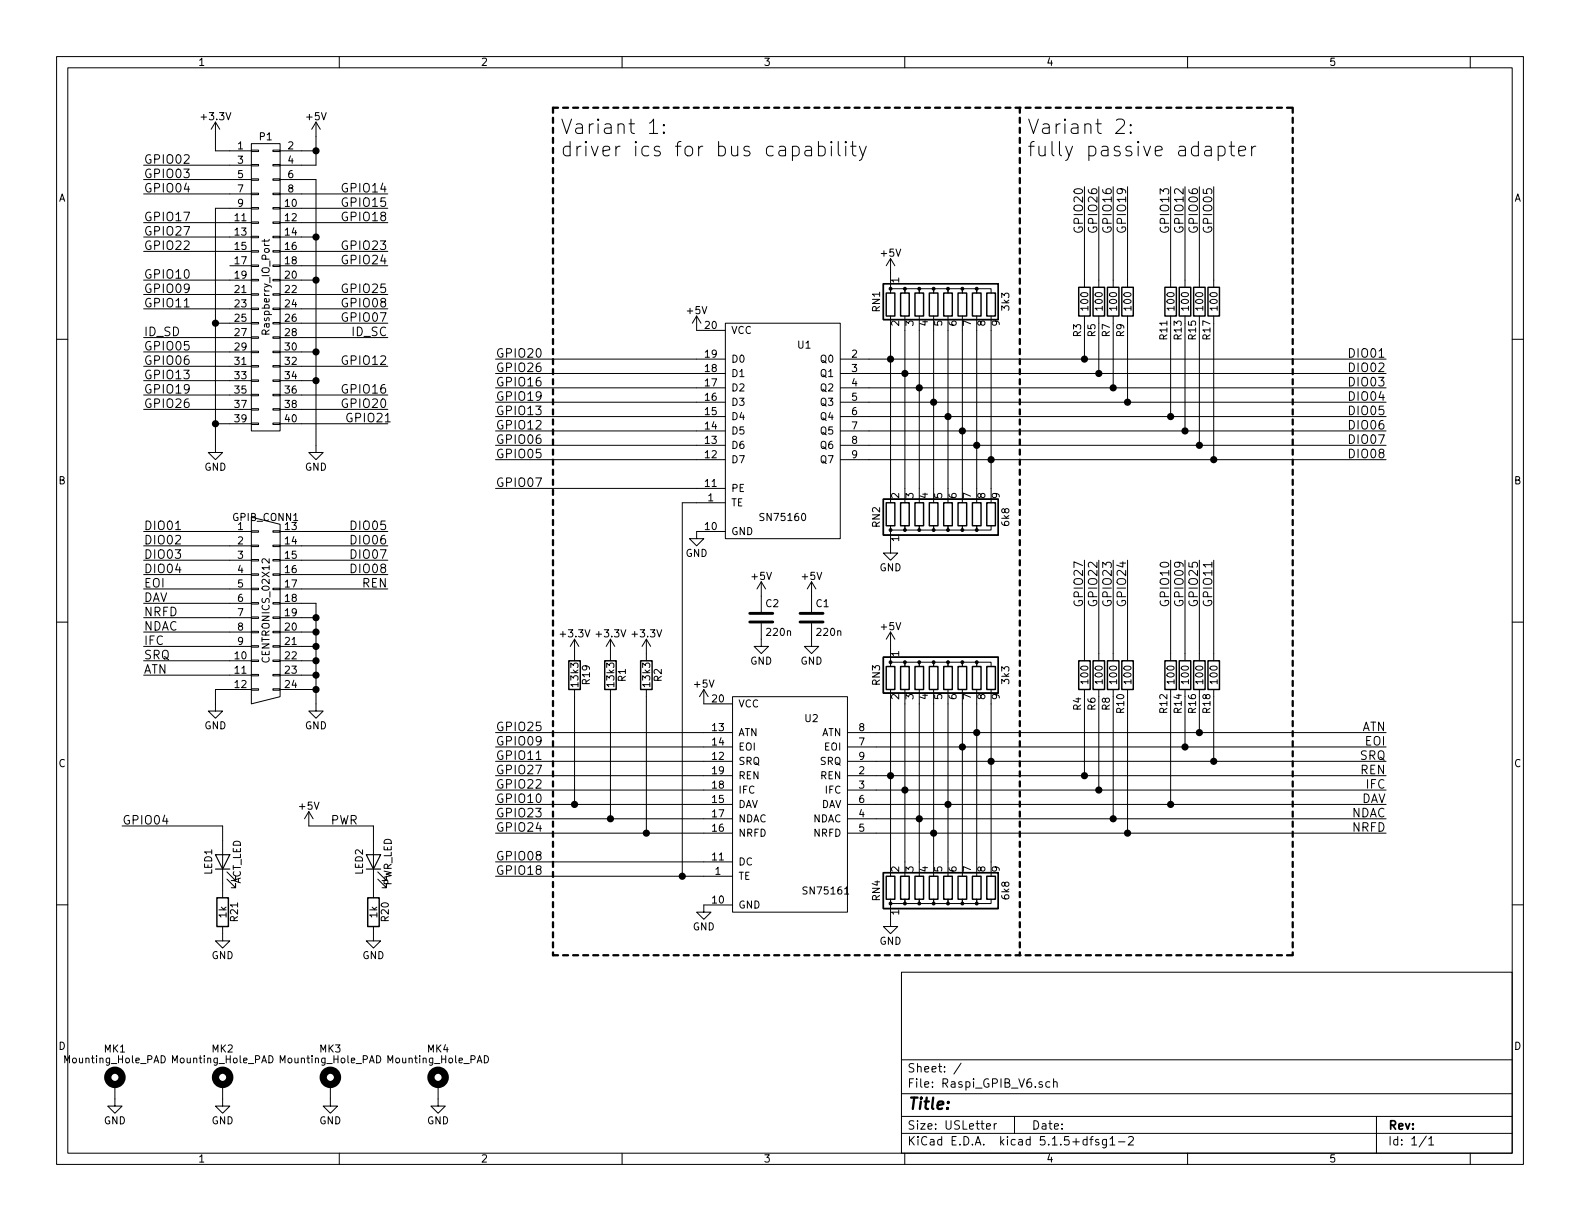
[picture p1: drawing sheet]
<svg xmlns="http://www.w3.org/2000/svg" width="279mm" height="216mm" viewBox="0 0 279 216" stroke-linecap="round" stroke-linejoin="round" font-family="sans-serif">
<g fill="none" stroke="#000" stroke-width=".18">
<path d="M10 10h259.4v195.9h-259.4zM12 12h255.4v191.9h-255.4zM60 10v2M110 10v2M160 10v2M210 10v2M260 10v2M25.4 29.2h19M25.4 31.8h19M25.4 34.3h19M25.4 39.4h19M38.1 21.6v5.1h6.3"/>
<path d="M38.1 21.6l-.8 1.3M38.1 21.6l.8 1.3M44.4 39.2h1.3v.3h-1.3zM44.4 36.7h1.3v.3h-1.3zM44.4 34.2h1.3v.2h-1.3zM44.4 31.6h1.3v.3h-1.3zM44.4 29.1h1.3v.2h-1.3zM44.4 26.5h1.3v.3h-1.3zM44.4 25.4h5.1v50.8h-5.1zM44.4 36.8h-6.3v43.2h1.3l-1.3 1.3-1.3-1.3h1.3M48.3 39.2h1.2v.3h-1.2zM48.3 36.7h1.2v.3h-1.2z"/>
<path d="M48.3 34.2h1.2v.2h-1.2zM48.3 31.6h1.2v.3h-1.2zM48.3 29.1h1.2v.2h-1.2zM48.3 26.5h1.2v.3h-1.2zM49.5 31.8h6.4v48.2h1.2l-1.2 1.3-1.3-1.3h1.3M49.5 26.7h6.4M49.5 34.3h19.1M49.5 36.8h19.1M49.5 39.4h19.1M55.9 21.6v7.6h-6.4M55.9 21.6l-.8 1.3M55.9 21.6l.7 1.3"/>
<path d="M114.9 21.8l.2-.1 .5-.6v2.5M114.9 23.6h1.4M117.4 23.3l.1 .2-.1 .1-.1-.1 .1-.2v.3M117.4 22l.1 .1-.1 .2-.1-.2 .1-.1v.3M142.4 26l.3-.1 .7 .1 .1 .2v1.4M143.5 26.5l-.2 .1h-.6a.5 .5 0 0 0-.4 .5 .5 .5 0 0 0 .4 .5h.6l.2-.2M144.7 26l.7-.1 .3 .1 .2 .3v.8l-.2 .3-.3 .2-.7-.2M144.7 25v2.6M147 25l-.1 .1 .1 .1 .1-.1-.1-.1v.2M147 25.9v1.7M148.2 25v2.2l.4 .4M149.6 25l-.2 .1 .2 .1 .1-.1-.1-.1v.2"/>
<path d="M149.6 25.9v1.7M150.4 25.9h1M150.8 25v2.2l.1 .2 .5 .2M152 25.9l.6 1.7M153.2 25.9l-.9 2.3-.3 .2M191.8 33v17.8M194.3 33v17.8M196.8 33v17.8M197.4 21.3l.4-.2h.6a.64 .64 0 0 1 .5 .7l-.2 .3-1.4 1.5h1.6M199.4 33v17.8M199.9 23.3l.2 .2-.2 .1-.1-.1 .1-.2v.3M199.9 22l.2 .1-.2 .2-.1-.2 .1-.1v.3"/>
<path d="M207 33v17.8M209.5 33v17.8M212.1 33v17.8M214.6 33v17.8M215.4 26l.8-.1 .4 .4v.8l-.2 .3-.2 .2-.8-.2M215.4 25.9v2.5M217.3 25.9h1M217.7 25v2.2l.1 .2 .5 .2M219 26.7l1.3-.2-.2-.5-.7-.1-.4 .3v1l.2 .2 .2 .2 .7-.2M221.3 25.9v1.7M222.1 25.9a.69 .69 0 0 0-.8 .4M10 60h2"/>
<path d="M25.4 49.5h19M25.4 52.1h19M25.4 41.9h19M25.4 54.6h19M25.4 44.5h19M25.4 59.7h19M32.6 54.3h.9M38.1 57.2h6.3M40.6 47h3.8M44.4 59.6h1.3v.2h-1.3zM44.4 57h1.3v.3h-1.3zM44.4 54.5h1.3v.2h-1.3z"/>
<path d="M44.4 51.9h1.3v.3h-1.3zM44.4 49.4h1.3v.3h-1.3zM44.4 46.9h1.3v.2h-1.3zM44.4 44.3h1.3v.3h-1.3zM44.4 41.8h1.3v.2h-1.3zM46.8 42.3v.5M47.6 42.3l-.2 .3h-1.1M48.3 59.6h1.2v.2h-1.2zM48.3 57h1.2v.3h-1.2zM48.3 54.5h1.2v.2h-1.2zM48.3 51.9h1.2v.3h-1.2zM48.3 49.4h1.2v.3h-1.2z"/>
<path d="M48.3 46.9h1.2v.2h-1.2zM48.3 44.3h1.2v.3h-1.2zM48.3 41.8h1.2v.2h-1.2zM49.5 49.5h6.4M49.5 52.1h19.1M49.5 41.9h6.4M49.5 54.6h19.1M49.5 44.5h19.1M49.5 57.2h19.1M49.5 47h19.1M49.5 59.7h19.1M123.2 55.9l-.8 1.3"/>
<path d="M123.2 55.9v2.5h5M123.2 55.9l.8 1.3M128.3 57.2h20.3v38.1h-20.3zM157.5 45.7v6.1v-.7h2.5v.7v-.7h2.6v.7v-.7h2.5v.7v-.7h2.5v.7v-.7h2.6v.7v-.7h2.5v.7v-.7h2.6v.7M157.5 55.9v33M157.5 45.7l-.8 1.3M157.5 45.7l.7 1.3M160 55.9v33M162.6 55.9v33M165.1 55.9v33M167.6 55.9v33M170.2 55.9v33"/>
<path d="M172.7 55.9v33M175.3 55.9v33M191.8 55.9v7.6M194.3 55.9v10.1M196.8 55.9v12.7M199.4 55.9v15.2M207 55.9v17.8M209.5 55.9v20.3M212.1 55.9v22.8M214.6 55.9v25.4M267.4 60h2M25.4 62.2h19"/>
<path d="M25.4 64.8h19M25.4 67.3h19M25.4 69.9h19M25.4 72.4h19M38.1 74.9h6.3M44.4 74.8h1.3v.3h-1.3zM44.4 72.3h1.3v.2h-1.3zM44.4 69.7h1.3v.3h-1.3zM44.4 67.2h1.3v.2h-1.3zM44.4 64.6h1.3v.3h-1.3zM44.4 62.1h1.3v.3h-1.3zM48.3 74.8h1.2v.3h-1.2z"/>
<path d="M48.3 72.3h1.2v.2h-1.2zM48.3 69.7h1.2v.3h-1.2zM48.3 67.2h1.2v.2h-1.2zM48.3 64.6h1.2v.3h-1.2zM48.3 62.1h1.2v.3h-1.2zM49.5 62.2h6.4M49.5 74.9h19.1M49.5 64.8h19.1M49.5 67.3h6.4M49.5 69.9h19.1M49.5 72.4h19.1M68.1 74.6h.9"/>
<path d="M87.6 63.5h40.6M87.6 66h40.6M87.6 68.6h40.6M87.6 71.1h40.6M87.6 73.7h40.6M87.6 76.2h40.6M87.6 78.7h40.6M148.6 63.5h96.5M148.6 66h96.5M148.6 68.6h96.5M148.6 71.1h96.5M148.6 73.7h96.5"/>
<path d="M148.6 76.2h96.5M148.6 78.7h96.5M25.4 94h19M25.4 96.5h19M25.4 99.1h19M31.1 93.6h.8M44.4 98.9h1.3v.3h-1.3zM44.4 96.4h1.3v.2h-1.3zM44.4 93.9h1.3v.2h-1.3zM44.4 91.4l5.1 1.3v30.5l-5.1 1.3zM48.3 98.9h1.2v.3h-1.2zM48.3 96.4h1.2v.2h-1.2z"/>
<path d="M48.3 93.9h1.2v.2h-1.2zM49.5 94h19.1M49.5 96.5h19.1M49.5 99.1h19.1M87.6 81.3h40.6M87.6 86.4h40.6M128.2 94h-5v1.3h1.3l-1.3 1.2-1.3-1.2h1.3M128.2 88.9h-7.6v66M148.6 81.3h96.5M175.3 93v.7h-2.6v-.7v.7h-2.5v-.7v.7h-2.6v-.7v.7h-2.5v-.7v.7h-2.5v-.7v.7h-2.6v-.7v.7h-2.5v-.7v4.8h1.2l-1.2 1.3-1.3-1.3h1.3M191.8 99.1v17.7M194.3 99.1v17.7"/>
<path d="M196.8 99.1v17.7M199.4 99.1v17.7M207 99.1v17.7M209.5 99.1v17.7M212.1 99.1v17.7M214.6 99.1v17.7M10 110h2M25.4 101.6h19M25.4 104.1h19M25.4 106.7h19M25.4 109.2h19M25.4 111.8h19"/>
<path d="M25.4 114.3h19M25.4 116.8h19M25.4 119.4h19M44.4 119.3h1.3v.2h-1.3zM44.4 116.7h1.3v.3h-1.3zM44.4 114.2h1.3v.2h-1.3zM44.4 111.6h1.3v.3h-1.3zM44.4 109.1h1.3v.2h-1.3zM44.4 106.6h1.3v.2h-1.3zM44.4 104h1.3v.3h-1.3zM44.4 101.5h1.3v.2h-1.3zM48.3 119.3h1.2v.2h-1.2z"/>
<path d="M48.3 116.7h1.2v.3h-1.2zM48.3 114.2h1.2v.2h-1.2zM48.3 111.6h1.2v.3h-1.2zM48.3 109.1h1.2v.2h-1.2zM48.3 106.6h1.2v.2h-1.2zM48.3 104h1.2v.3h-1.2zM48.3 101.5h1.2v.2h-1.2zM49.5 106.7h6.4v19h1.2l-1.2 1.3-1.3-1.3h1.3M49.5 101.6h19.1M49.5 104.1h19.1M49.5 109.2h6.4M49.5 111.8h6.4"/>
<path d="M49.5 114.3h6.4M49.5 116.8h6.4M49.5 119.4h6.4M101.6 113v3.8M101.6 113l-.8 1.3M101.6 113l.8 1.3M107.9 113l-.7 1.3M107.9 113v3.8M107.9 113l.8 1.3M114.3 113l-.8 1.3M114.3 113v3.8M114.3 113l.8 1.3"/>
<path d="M134.6 110.2v4.1h1.3l-1.3 1.3-1.3-1.3h1.3M134.6 102.9v5.3M134.6 102.9l-.7 1.2M134.6 102.9l.8 1.2M143.5 110.2v4.1h1.3l-1.3 1.3-1.3-1.3h1.3M143.5 102.9v5.3M143.5 102.9l-.8 1.2M143.5 102.9l.8 1.2M157.5 111.8v6.1v-.8h2.5v.8v-.8h2.6v.8v-.8h2.5v.8v-.8h2.5v.8v-.8h2.6v.8v-.8h2.5v.8v-.8h2.6v.8M157.5 111.8l-.8 1.2M157.5 111.8l.7 1.2M267.4 110h2"/>
<path d="M44.4 121.8h1.3v.2h-1.3zM44.4 121.9h-6.3v3.8h1.3l-1.3 1.3-1.3-1.3h1.3M48.3 121.8h1.2v.2h-1.2zM49.5 121.9h6.4M87.6 137.2h41.9M87.6 139.7h41.9M87.6 132.1h41.9M87.6 129.5h41.9M87.6 134.6h41.9M94.8 134.3h.9M101.6 121.9v20.3M107.9 121.9v22.9"/>
<path d="M114.3 121.9v25.4M124.5 121.9v2.6h5M124.5 121.9l-.8 1.3M124.5 121.9l.7 1.3M129.5 123.2h20.4v38.1h-20.4zM149.9 137.2h95.2M149.9 139.7h95.2M149.9 132.1h95.2M149.9 129.5h95.2M149.9 134.6h95.2M157.5 121.9v33M160 121.9v33"/>
<path d="M162.6 121.9v33M165.1 121.9v33M167.6 121.9v33M170.2 121.9v33M172.7 121.9v33M175.3 121.9v33M191.8 121.9v15.3M194.3 121.9v17.8M196.8 121.9v22.9M199.4 121.9v25.4M207 121.9v20.3M209.5 121.9v10.2"/>
<path d="M212.1 121.9v7.6M214.6 121.9v12.7M10 160h2M21.6 146.1h17.8v12.7M40.1 155.4l1.6 1.6v-.8v.8h-.8M40.1 154.2l1.6 1.5v-.8v.8h-.8M54.6 143.5l-.8 1.3M54.6 143.5v2.6h11.4v12.7M54.6 143.5l.8 1.3M66.8 155.4l1.5 1.6v-.8v.8h-.7M66.8 154.2l1.5 1.5v-.8v.8h-.7M87.6 154.9h41.9"/>
<path d="M87.6 144.8h41.9M87.6 147.3h41.9M87.6 142.2h41.9M87.6 152.4h41.9M149.4 158.1h.7M149.9 144.8h95.2M149.9 147.3h95.2M149.9 142.2h95.2M175.3 159v.8h-2.6v-.8v.8h-2.5v-.8v.8h-2.6v-.8v.8h-2.5v-.8v.8h-2.5v-.8v.8h-2.6v-.8v.8h-2.5v-.8v4.8h1.2l-1.2 1.3-1.3-1.3h1.3M267.4 160h2M39.4 163.8v2.6h1.2l-1.2 1.2-1.3-1.2h1.3M66 163.8v2.6h1.3l-1.3 1.2-1.2-1.2h1.2"/>
<path d="M129.5 160h-5v1.3h1.2l-1.2 1.3-1.3-1.3h1.3M159.4 171.9h108v32h-108zM20.3 191.8v3.8h1.3l-1.3 1.3-1.3-1.3h1.3M28.5 186.7a.64 .64 0 0 1 .7 .6 .64 .64 0 0 1-.7 .6zM39.4 191.8v3.8h1.2l-1.2 1.3-1.3-1.3h1.3M47.5 186.7a.64 .64 0 0 1 .8 .6 .64 .64 0 0 1-.8 .6zM58.4 191.8v3.8h1.3l-1.3 1.3-1.3-1.3h1.3M66.6 186.7a.64 .64 0 0 1 .7 .6 .64 .64 0 0 1-.7 .6zM77.5 191.8v3.8h1.2l-1.2 1.3-1.3-1.3h1.3M85.6 186.7a.64 .64 0 0 1 .8 .6 .64 .64 0 0 1-.8 .6zM159.4 197.4h108M159.4 193.4h108"/>
<path d="M159.4 187.4h108M170 188l-1.3 1.9M174.4 199.2l.8-.2-.1-.2-.4-.1-.3 .2 .1 .7h.6M175.8 198.7v1M176.2 198.7l-.3 .1-.1 .2M179.4 197.4v3M185.6 191.3h-.4l-.3 .2 .1 .6 .2 .2 .4-.1M186.3 191.4l.1-.1a.37 .37 0 0 1 .5 .2v.8M186.3 190.8v1.5M243.4 197.4v6.5M60 203.9v2M110 203.9v2"/>
<path d="M159.4 200.4h108M160 203.9v2M192.7 201.5h.6M193.3 201l-.4 .2v1.3M194.3 201.5h-.4l-.2 .2 .1 .2 .5 .1v.4h-.6M195.7 201.5v1.2l-.3 .3-.4-.1M195.7 201.5h-.5l-.3 .3 .1 .5 .2 .2 .5-.1M196.3 201.4l.4-.4v1.5M196.3 202.5h.9M197.8 201.9h1.1M199.6 201.1l.2-.1h.4l.2 .4-.9 1.1h.9M210 203.9v2"/>
<path d="M252.2 200.9l-1.2 1.9M252.7 201.4l.4-.4v1.5M252.7 202.5h.8M260 203.9v2"/>
</g>
<g fill="none" stroke="#000" stroke-width=".25">
<path d="M156.2 50.2h20.3v6.3h-20.3zM156.7 51.8h1.5v4.1h-1.5zM159.3 51.8h1.5v4.1h-1.5zM161.8 51.8h1.5v4.1h-1.5zM164.3 51.8h1.6v4.1h-1.6zM166.9 51.8h1.5v4.1h-1.5zM169.4 51.8h1.5v4.1h-1.5zM172 51.8h1.5v4.1h-1.5zM174.5 51.8h1.5v4.1h-1.5zM190.8 50.8h2v5.1h-2zM193.3 50.8h2v5.1h-2zM195.8 50.8h2.1v5.1h-2.1z"/>
<path d="M198.4 50.8h2v5.1h-2zM206 50.8h2v5.1h-2zM208.5 50.8h2.1v5.1h-2.1zM211.1 50.8h2v5.1h-2zM213.6 50.8h2v5.1h-2zM156.2 88.3h20.3v6.3h-20.3zM156.7 88.9h1.5v4.1h-1.5zM159.3 88.9h1.5v4.1h-1.5zM161.8 88.9h1.5v4.1h-1.5zM164.3 88.9h1.6v4.1h-1.6zM166.9 88.9h1.5v4.1h-1.5zM169.4 88.9h1.5v4.1h-1.5z"/>
<path d="M172 88.9h1.5v4.1h-1.5zM174.5 88.9h1.5v4.1h-1.5zM100.6 116.8h2v5.1h-2zM106.9 116.8h2.1v5.1h-2.1zM113.3 116.8h2v5.1h-2zM156.2 116.2h20.3v6.4h-20.3zM156.7 117.9h1.5v4h-1.5zM159.3 117.9h1.5v4h-1.5zM161.8 117.9h1.5v4h-1.5zM164.3 117.9h1.6v4h-1.6zM166.9 117.9h1.5v4h-1.5zM169.4 117.9h1.5v4h-1.5z"/>
<path d="M172 117.9h1.5v4h-1.5zM174.5 117.9h1.5v4h-1.5zM190.8 116.8h2v5.1h-2zM193.3 116.8h2v5.1h-2zM195.8 116.8h2.1v5.1h-2.1zM198.4 116.8h2v5.1h-2zM206 116.8h2v5.1h-2zM208.5 116.8h2.1v5.1h-2.1zM211.1 116.8h2v5.1h-2zM213.6 116.8h2v5.1h-2zM38.4 158.8h2v5h-2zM65 158.8h2.1v5h-2.1z"/>
<path d="M156.2 154.3h20.3v6.4h-20.3zM156.7 154.9h1.5v4.1h-1.5zM159.3 154.9h1.5v4.1h-1.5zM161.8 154.9h1.5v4.1h-1.5zM164.3 154.9h1.6v4.1h-1.6zM166.9 154.9h1.5v4.1h-1.5zM169.4 154.9h1.5v4.1h-1.5zM172 154.9h1.5v4.1h-1.5zM174.5 154.9h1.5v4.1h-1.5z"/>
</g>
<g fill="#000" stroke="#000" stroke-width=".18">
<circle cx="157.5" cy="51.1" r=".25"/>
<circle cx="160" cy="51.1" r=".25"/>
<circle cx="162.6" cy="51.1" r=".25"/>
<circle cx="165.1" cy="51.1" r=".25"/>
<circle cx="167.6" cy="51.1" r=".25"/>
<circle cx="170.2" cy="51.1" r=".25"/>
<circle cx="172.7" cy="51.1" r=".25"/>
<circle cx="157.5" cy="93.7" r=".25"/>
<circle cx="160" cy="93.7" r=".25"/>
<circle cx="162.6" cy="93.7" r=".25"/>
<circle cx="165.1" cy="93.7" r=".25"/>
<circle cx="167.6" cy="93.7" r=".25"/>
<circle cx="170.2" cy="93.7" r=".25"/>
<circle cx="172.7" cy="93.7" r=".25"/>
<circle cx="157.5" cy="117.1" r=".25"/>
<circle cx="160" cy="117.1" r=".25"/>
<circle cx="162.6" cy="117.1" r=".25"/>
<circle cx="165.1" cy="117.1" r=".25"/>
<circle cx="167.6" cy="117.1" r=".25"/>
<circle cx="170.2" cy="117.1" r=".25"/>
<circle cx="172.7" cy="117.1" r=".25"/>
<circle cx="157.5" cy="159.8" r=".25"/>
<circle cx="160" cy="159.8" r=".25"/>
<circle cx="162.6" cy="159.8" r=".25"/>
<circle cx="165.1" cy="159.8" r=".25"/>
<circle cx="167.6" cy="159.8" r=".25"/>
<circle cx="170.2" cy="159.8" r=".25"/>
<circle cx="172.7" cy="159.8" r=".25"/>
</g>
<path d="M132.6 110h4.1M132.6 108.5h4.1M141.5 110h4M141.5 108.5h4" fill="none" stroke="#000" stroke-width=".51"/>
<g fill="none" stroke="#000" stroke-width="1.3">
<circle cx="20.3" cy="190.5" r="1.27"/>
<circle cx="39.4" cy="190.5" r="1.27"/>
<circle cx="58.4" cy="190.5" r="1.27"/>
<circle cx="77.5" cy="190.5" r="1.27"/>
</g>
<path d="M38.1 151.1h2.5l-1.2 2.6zM38.1 153.7h2.5M64.8 151.1h2.5l-1.3 2.6zM64.8 153.7h2.5" fill="none" stroke="#000" stroke-width=".2"/>
<path d="M97.8 19.1v149.8M97.8 19.1h130.8M180.3 19.1v149.8M228.6 19.1v149.8M97.8 168.9h130.8" fill="none" stroke="#000" stroke-width=".41" stroke-dasharray=".9 .9"/>
<g fill="#000" stroke="#000" stroke-width=".25">
<circle cx="55.9" cy="26.7" r=".51"/>
<circle cx="38.1" cy="57.2" r=".51"/>
<circle cx="55.9" cy="49.5" r=".51"/>
<circle cx="55.9" cy="41.9" r=".51"/>
<circle cx="38.1" cy="74.9" r=".51"/>
<circle cx="55.9" cy="62.2" r=".51"/>
<circle cx="55.9" cy="67.3" r=".51"/>
<circle cx="157.5" cy="63.5" r=".51"/>
<circle cx="160" cy="66" r=".51"/>
<circle cx="162.6" cy="68.6" r=".51"/>
<circle cx="165.1" cy="71.1" r=".51"/>
<circle cx="167.6" cy="73.7" r=".51"/>
<circle cx="170.2" cy="76.2" r=".51"/>
<circle cx="172.7" cy="78.7" r=".51"/>
<circle cx="191.8" cy="63.5" r=".51"/>
<circle cx="194.3" cy="66" r=".51"/>
<circle cx="196.9" cy="68.6" r=".51"/>
<circle cx="199.4" cy="71.1" r=".51"/>
<circle cx="207" cy="73.7" r=".51"/>
<circle cx="209.6" cy="76.2" r=".51"/>
<circle cx="212.1" cy="78.7" r=".51"/>
<circle cx="175.3" cy="81.3" r=".51"/>
<circle cx="214.6" cy="81.3" r=".51"/>
<circle cx="55.9" cy="111.8" r=".51"/>
<circle cx="55.9" cy="119.4" r=".51"/>
<circle cx="55.9" cy="109.2" r=".51"/>
<circle cx="55.9" cy="114.3" r=".51"/>
<circle cx="55.9" cy="116.8" r=".51"/>
<circle cx="55.9" cy="121.9" r=".51"/>
<circle cx="157.5" cy="137.2" r=".51"/>
<circle cx="160" cy="139.7" r=".51"/>
<circle cx="170.2" cy="132.1" r=".51"/>
<circle cx="172.7" cy="129.5" r=".51"/>
<circle cx="175.3" cy="134.6" r=".51"/>
<circle cx="191.8" cy="137.2" r=".51"/>
<circle cx="194.3" cy="139.7" r=".51"/>
<circle cx="209.6" cy="132.1" r=".51"/>
<circle cx="212.1" cy="129.5" r=".51"/>
<circle cx="214.6" cy="134.6" r=".51"/>
<circle cx="101.6" cy="142.2" r=".51"/>
<circle cx="108" cy="144.8" r=".51"/>
<circle cx="114.3" cy="147.3" r=".51"/>
<circle cx="120.7" cy="154.9" r=".51"/>
<circle cx="162.6" cy="144.8" r=".51"/>
<circle cx="165.1" cy="147.3" r=".51"/>
<circle cx="167.6" cy="142.2" r=".51"/>
<circle cx="196.9" cy="144.8" r=".51"/>
<circle cx="199.4" cy="147.3" r=".51"/>
<circle cx="207" cy="142.2" r=".51"/>
</g>
<g font-size="3.5">
<text x="99.1" y="23.7">Variant 1:</text>
<text x="181.6" y="23.7">Variant 2:</text>
<text x="99.1" y="27.7">driver ics for bus capability</text>
<text x="181.6" y="27.7">fully passive adapter</text>
</g>
<text font-size="2.8" x="160.4" y="196.2">Title:</text>
<g font-size="2.1">
<text x="25.4" y="29">GPIO02</text>
<text x="25.4" y="31.5">GPIO03</text>
<text x="25.4" y="34">GPIO04</text>
<text x="60.9" y="34">GPIO14</text>
<text x="25.4" y="41.7">GPIO27</text>
<text x="25.4" y="39.1">GPIO17</text>
<text x="60.9" y="36.6">GPIO15</text>
<text x="60.9" y="39.1">GPIO18</text>
<text x="191.5" y="40.7" transform="rotate(-90 191.5 40.7)">GPIO20</text>
<text x="194.1" y="40.7" transform="rotate(-90 194.1 40.7)">GPIO26</text>
<text x="196.6" y="40.7" transform="rotate(-90 196.6 40.7)">GPIO16</text>
<text x="199.1" y="40.7" transform="rotate(-90 199.1 40.7)">GPIO19</text>
<text x="206.8" y="40.7" transform="rotate(-90 206.8 40.7)">GPIO13</text>
<text x="209.3" y="40.7" transform="rotate(-90 209.3 40.7)">GPIO12</text>
<text x="211.8" y="40.7" transform="rotate(-90 211.8 40.7)">GPIO06</text>
<text x="214.4" y="40.7" transform="rotate(-90 214.4 40.7)">GPIO05</text>
<text x="25.4" y="44.2">GPIO22</text>
<text x="60.9" y="46.7">GPIO24</text>
<text x="60.9" y="44.2">GPIO23</text>
<text x="25.4" y="49.3">GPIO10</text>
<text x="25.4" y="51.8">GPIO09</text>
<text x="60.9" y="51.8">GPIO25</text>
<text x="25.4" y="54.4">GPIO11</text>
<text x="25.4" y="59.4">ID_SD</text>
<text x="60.9" y="54.4">GPIO08</text>
<text x="60.9" y="56.9">GPIO07</text>
<text x="62.3" y="59.4">ID_SC</text>
<text x="25.4" y="62">GPIO05</text>
<text x="25.4" y="64.5">GPIO06</text>
<text x="60.9" y="64.5">GPIO12</text>
<text x="87.6" y="63.2">GPIO20</text>
<text x="87.6" y="65.8">GPIO26</text>
<text x="239" y="65.8">DIO02</text>
<text x="239" y="63.2">DIO01</text>
<text x="25.4" y="69.6">GPIO19</text>
<text x="25.4" y="67.1">GPIO13</text>
<text x="60.9" y="69.6">GPIO16</text>
<text x="87.6" y="68.3">GPIO16</text>
<text x="87.6" y="70.9">GPIO19</text>
<text x="239" y="70.9">DIO04</text>
<text x="239" y="68.3">DIO03</text>
<text x="25.4" y="72.1">GPIO26</text>
<text x="60.9" y="72.1">GPIO20</text>
<text x="61" y="74.7">GPIO21</text>
<text x="87.6" y="75.9">GPIO12</text>
<text x="87.6" y="73.4">GPIO13</text>
<text x="239" y="73.4">DIO05</text>
<text x="239" y="75.9">DIO06</text>
<text x="87.6" y="78.5">GPIO06</text>
<text x="87.6" y="81">GPIO05</text>
<text x="239" y="78.5">DIO07</text>
<text x="239" y="81">DIO08</text>
<text x="87.6" y="86.1">GPIO07</text>
<text x="25.4" y="93.7">DIO01</text>
<text x="62.4" y="93.7">DIO05</text>
<text x="25.4" y="96.3">DIO02</text>
<text x="25.4" y="98.8">DIO03</text>
<text x="25.4" y="101.3">DIO04</text>
<text x="62.4" y="98.8">DIO07</text>
<text x="62.4" y="96.3">DIO06</text>
<text x="62.4" y="101.3">DIO08</text>
<text x="25.4" y="103.9">EOI</text>
<text x="25.4" y="106.4">DAV</text>
<text x="64.1" y="103.9">REN</text>
<text x="191.5" y="106.7" transform="rotate(-90 191.5 106.7)">GPIO27</text>
<text x="194.1" y="106.7" transform="rotate(-90 194.1 106.7)">GPIO22</text>
<text x="196.6" y="106.7" transform="rotate(-90 196.6 106.7)">GPIO23</text>
<text x="199.1" y="106.7" transform="rotate(-90 199.1 106.7)">GPIO24</text>
<text x="206.8" y="106.7" transform="rotate(-90 206.8 106.7)">GPIO10</text>
<text x="209.3" y="106.7" transform="rotate(-90 209.3 106.7)">GPIO09</text>
<text x="211.8" y="106.7" transform="rotate(-90 211.8 106.7)">GPIO25</text>
<text x="214.4" y="106.7" transform="rotate(-90 214.4 106.7)">GPIO11</text>
<text x="25.4" y="109">NRFD</text>
<text x="25.4" y="111.5">NDAC</text>
<text x="25.4" y="119.1">ATN</text>
<text x="25.4" y="114">IFC</text>
<text x="25.4" y="116.6">SRQ</text>
<text x="87.6" y="129.3">GPIO25</text>
<text x="87.6" y="131.8">GPIO09</text>
<text x="240.7" y="129.3">ATN</text>
<text x="241.5" y="131.8">EOI</text>
<text x="87.6" y="136.9">GPIO27</text>
<text x="87.6" y="134.4">GPIO11</text>
<text x="240.5" y="134.4">SRQ</text>
<text x="240.6" y="136.9">REN</text>
<text x="87.6" y="139.4">GPIO22</text>
<text x="87.6" y="142">GPIO10</text>
<text x="240.6" y="142">DAV</text>
<text x="241.7" y="139.4">IFC</text>
<text x="21.6" y="145.8">GPIO04</text>
<text x="58.4" y="145.8">PWR</text>
<text x="87.6" y="144.5">GPIO23</text>
<text x="87.6" y="147.1">GPIO24</text>
<text x="239" y="144.5">NDAC</text>
<text x="239.2" y="147.1">NRFD</text>
<text x="87.6" y="154.7">GPIO18</text>
<text x="87.6" y="152.1">GPIO08</text>
<text x="160.4" y="189.6">Sheet: /</text>
<text x="160.4" y="192.3">File: Raspi_GPIB_V6.sch</text>
<text x="160.4" y="202.5">KiCad E.D.A. kicad 5.1.5+dfsg1-2</text>
<text x="160.4" y="199.7">Size: USLetter</text>
<text x="182.4" y="199.7">Date:</text>
<text x="245.4" y="199.7">Rev:</text>
<text x="245.4" y="202.5">Id: 1/1</text>
</g>
<g font-size="1.8">
<text x="35" y="11.6">1</text>
<text x="85" y="11.6">2</text>
<text x="135" y="11.6">3</text>
<text x="185" y="11.6">4</text>
<text x="235" y="11.6">5</text>
<text x="35.8" y="21.3">+3.3V</text>
<text x="54.3" y="21.3">+5V</text>
<text x="42.1" y="26.4">1</text>
<text x="42.1" y="29">3</text>
<text x="45.9" y="24.8">P1</text>
<text x="51" y="26.4">2</text>
<text x="51" y="29">4</text>
<text x="10.4" y="35.6">A</text>
<text x="42.1" y="31.5">5</text>
<text x="42.1" y="34">7</text>
<text x="51" y="31.5">6</text>
<text x="51" y="34">8</text>
<text x="267.8" y="35.6">A</text>
<text x="41.6" y="39.1">11</text>
<text x="41.6" y="41.7">13</text>
<text x="42.1" y="36.6">9</text>
<text x="50.5" y="36.6">10</text>
<text x="50.5" y="39.1">12</text>
<text x="50.5" y="41.7">14</text>
<text x="41.6" y="44.2">15</text>
<text x="41.6" y="46.7">17</text>
<text x="50.5" y="44.2">16</text>
<text x="50.5" y="46.7">18</text>
<text x="155.9" y="45.4">+5V</text>
<text x="41.6" y="51.8">21</text>
<text x="41.6" y="49.3">19</text>
<text x="50.5" y="49.3">20</text>
<text x="50.5" y="51.8">22</text>
<text x="159" y="50" transform="rotate(-90 159 50)">1</text>
<text x="41.6" y="54.4">23</text>
<text x="41.6" y="56.9">25</text>
<text x="41.6" y="59.4">27</text>
<text x="47.7" y="58.9" transform="rotate(-90 47.7 58.9)">Raspberry_IO_Port</text>
<text x="50.5" y="54.4">24</text>
<text x="50.5" y="56.9">26</text>
<text x="50.5" y="59.4">28</text>
<text x="121.6" y="55.5">+5V</text>
<text x="124.7" y="58.2">20</text>
<text x="129.3" y="59.1">VCC</text>
<text x="155.6" y="55.1" transform="rotate(-90 155.6 55.1)">RN1</text>
<text x="159" y="57.6" transform="rotate(-90 159 57.6)">2</text>
<text x="161.5" y="57.6" transform="rotate(-90 161.5 57.6)">3</text>
<text x="164.1" y="57.6" transform="rotate(-90 164.1 57.6)">4</text>
<text x="166.6" y="57.6" transform="rotate(-90 166.6 57.6)">5</text>
<text x="169.2" y="57.6" transform="rotate(-90 169.2 57.6)">6</text>
<text x="171.7" y="57.6" transform="rotate(-90 171.7 57.6)">7</text>
<text x="174.2" y="57.6" transform="rotate(-90 174.2 57.6)">8</text>
<text x="176.8" y="57.6" transform="rotate(-90 176.8 57.6)">9</text>
<text x="178.5" y="54.8" transform="rotate(-90 178.5 54.8)">3k3</text>
<text x="191.2" y="59.5" transform="rotate(-90 191.2 59.5)">R3</text>
<text x="192.5" y="54.8" transform="rotate(-90 192.5 54.8)">100</text>
<text x="193.7" y="59.5" transform="rotate(-90 193.7 59.5)">R5</text>
<text x="195" y="54.8" transform="rotate(-90 195 54.8)">100</text>
<text x="196.3" y="59.5" transform="rotate(-90 196.3 59.5)">R7</text>
<text x="197.5" y="54.8" transform="rotate(-90 197.5 54.8)">100</text>
<text x="198.8" y="59.5" transform="rotate(-90 198.8 59.5)">R9</text>
<text x="200.1" y="54.8" transform="rotate(-90 200.1 54.8)">100</text>
<text x="207.7" y="54.8" transform="rotate(-90 207.7 54.8)">100</text>
<text x="210.2" y="54.8" transform="rotate(-90 210.2 54.8)">100</text>
<text x="212.8" y="54.8" transform="rotate(-90 212.8 54.8)">100</text>
<text x="215.3" y="54.8" transform="rotate(-90 215.3 54.8)">100</text>
<text x="41.6" y="64.5">31</text>
<text x="41.6" y="62">29</text>
<text x="50.5" y="62">30</text>
<text x="50.5" y="64.5">32</text>
<text x="124.7" y="65.8">18</text>
<text x="124.7" y="63.2">19</text>
<text x="129.3" y="64.1">D0</text>
<text x="141.1" y="61.6">U1</text>
<text x="145.2" y="64.1">Q0</text>
<text x="150.6" y="63.2">2</text>
<text x="150.6" y="65.8">3</text>
<text x="206.4" y="60" transform="rotate(-90 206.4 60)">R11</text>
<text x="209" y="60" transform="rotate(-90 209 60)">R13</text>
<text x="211.5" y="60" transform="rotate(-90 211.5 60)">R15</text>
<text x="214" y="60" transform="rotate(-90 214 60)">R17</text>
<text x="41.6" y="67.1">33</text>
<text x="41.6" y="69.6">35</text>
<text x="50.5" y="67.1">34</text>
<text x="50.5" y="69.6">36</text>
<text x="124.7" y="70.9">16</text>
<text x="124.7" y="68.3">17</text>
<text x="129.3" y="71.8">D3</text>
<text x="129.3" y="69.2">D2</text>
<text x="129.3" y="66.7">D1</text>
<text x="145.2" y="66.7">Q1</text>
<text x="145.2" y="69.2">Q2</text>
<text x="145.2" y="71.8">Q3</text>
<text x="150.6" y="68.3">4</text>
<text x="150.6" y="70.9">5</text>
<text x="41.6" y="72.1">37</text>
<text x="41.6" y="74.7">39</text>
<text x="50.5" y="74.7">40</text>
<text x="50.5" y="72.1">38</text>
<text x="124.7" y="75.9">14</text>
<text x="124.7" y="73.4">15</text>
<text x="129.3" y="76.8">D5</text>
<text x="129.3" y="74.3">D4</text>
<text x="145.2" y="74.3">Q4</text>
<text x="145.2" y="76.8">Q5</text>
<text x="150.6" y="73.4">6</text>
<text x="150.6" y="75.9">7</text>
<text x="36.1" y="83.2">GND</text>
<text x="53.9" y="83.2">GND</text>
<text x="124.7" y="81">12</text>
<text x="124.7" y="78.5">13</text>
<text x="129.3" y="81.9">D7</text>
<text x="129.3" y="79.4">D6</text>
<text x="145.2" y="79.4">Q6</text>
<text x="145.2" y="81.9">Q7</text>
<text x="150.6" y="78.5">8</text>
<text x="150.6" y="81">9</text>
<text x="10.4" y="85.6">B</text>
<text x="124.7" y="86.1">11</text>
<text x="125.2" y="88.6">1</text>
<text x="129.3" y="89.5">TE</text>
<text x="129.3" y="87">PE</text>
<text x="159" y="88.1" transform="rotate(-90 159 88.1)">2</text>
<text x="161.5" y="88.1" transform="rotate(-90 161.5 88.1)">3</text>
<text x="164.1" y="88.1" transform="rotate(-90 164.1 88.1)">4</text>
<text x="166.6" y="88.1" transform="rotate(-90 166.6 88.1)">5</text>
<text x="169.2" y="88.1" transform="rotate(-90 169.2 88.1)">6</text>
<text x="171.7" y="88.1" transform="rotate(-90 171.7 88.1)">7</text>
<text x="174.2" y="88.1" transform="rotate(-90 174.2 88.1)">8</text>
<text x="176.8" y="88.1" transform="rotate(-90 176.8 88.1)">9</text>
<text x="267.8" y="85.6">B</text>
<text x="41.2" y="92.1">GPIB_CONN1</text>
<text x="42.1" y="93.7">1</text>
<text x="50.5" y="93.7">13</text>
<text x="124.7" y="93.7">10</text>
<text x="129.3" y="94.6">GND</text>
<text x="134.7" y="92.1">SN75160</text>
<text x="155.6" y="93.2" transform="rotate(-90 155.6 93.2)">RN2</text>
<text x="159" y="95.7" transform="rotate(-90 159 95.7)">1</text>
<text x="178.5" y="92.9" transform="rotate(-90 178.5 92.9)">6k8</text>
<text x="42.1" y="96.3">2</text>
<text x="42.1" y="98.8">3</text>
<text x="42.1" y="101.3">4</text>
<text x="50.5" y="96.3">14</text>
<text x="50.5" y="98.8">15</text>
<text x="50.5" y="101.3">16</text>
<text x="121.2" y="98.5">GND</text>
<text x="155.5" y="101">GND</text>
<text x="42.1" y="103.9">5</text>
<text x="42.1" y="106.4">6</text>
<text x="50.5" y="103.9">17</text>
<text x="50.5" y="106.4">18</text>
<text x="133" y="102.5">+5V</text>
<text x="135.5" y="107.4">C2</text>
<text x="141.9" y="102.5">+5V</text>
<text x="144.3" y="107.4">C1</text>
<text x="42.1" y="109">7</text>
<text x="42.1" y="111.5">8</text>
<text x="50.5" y="111.5">20</text>
<text x="50.5" y="109">19</text>
<text x="99.3" y="112.7">+3.3V</text>
<text x="105.6" y="112.7">+3.3V</text>
<text x="112" y="112.7">+3.3V</text>
<text x="135.7" y="112.4">220n</text>
<text x="144.6" y="112.4">220n</text>
<text x="155.9" y="111.4">+5V</text>
<text x="41.6" y="116.6">10</text>
<text x="41.6" y="119.1">11</text>
<text x="42.1" y="114">9</text>
<text x="47.7" y="116.8" transform="rotate(-90 47.7 116.8)">CENTRONICS_02X12</text>
<text x="50.5" y="114">21</text>
<text x="50.5" y="116.6">22</text>
<text x="50.5" y="119.1">23</text>
<text x="132.7" y="117.5">GND</text>
<text x="141.6" y="117.5">GND</text>
<text x="159" y="116.1" transform="rotate(-90 159 116.1)">1</text>
<text x="41.6" y="121.7">12</text>
<text x="50.5" y="121.7">24</text>
<text x="102.3" y="121.3" transform="rotate(-90 102.3 121.3)">13k3</text>
<text x="104.3" y="121" transform="rotate(-90 104.3 121)">R19</text>
<text x="108.6" y="121.3" transform="rotate(-90 108.6 121.3)">13k3</text>
<text x="110.7" y="120.5" transform="rotate(-90 110.7 120.5)">R1</text>
<text x="115" y="121.3" transform="rotate(-90 115 121.3)">13k3</text>
<text x="117" y="120.5" transform="rotate(-90 117 120.5)">R2</text>
<text x="122.9" y="121.6">+5V</text>
<text x="126" y="124.2">20</text>
<text x="130.5" y="125.1">VCC</text>
<text x="155.6" y="121.1" transform="rotate(-90 155.6 121.1)">RN3</text>
<text x="159" y="123.7" transform="rotate(-90 159 123.7)">2</text>
<text x="161.5" y="123.7" transform="rotate(-90 161.5 123.7)">3</text>
<text x="164.1" y="123.7" transform="rotate(-90 164.1 123.7)">4</text>
<text x="166.6" y="123.7" transform="rotate(-90 166.6 123.7)">5</text>
<text x="169.2" y="123.7" transform="rotate(-90 169.2 123.7)">6</text>
<text x="171.7" y="123.7" transform="rotate(-90 171.7 123.7)">7</text>
<text x="174.2" y="123.7" transform="rotate(-90 174.2 123.7)">8</text>
<text x="176.8" y="123.7" transform="rotate(-90 176.8 123.7)">9</text>
<text x="178.5" y="120.9" transform="rotate(-90 178.5 120.9)">3k3</text>
<text x="191.2" y="125.6" transform="rotate(-90 191.2 125.6)">R4</text>
<text x="192.5" y="120.8" transform="rotate(-90 192.5 120.8)">100</text>
<text x="193.7" y="125.6" transform="rotate(-90 193.7 125.6)">R6</text>
<text x="195" y="120.8" transform="rotate(-90 195 120.8)">100</text>
<text x="196.3" y="125.6" transform="rotate(-90 196.3 125.6)">R8</text>
<text x="197.5" y="120.8" transform="rotate(-90 197.5 120.8)">100</text>
<text x="200.1" y="120.8" transform="rotate(-90 200.1 120.8)">100</text>
<text x="207.7" y="120.8" transform="rotate(-90 207.7 120.8)">100</text>
<text x="210.2" y="120.8" transform="rotate(-90 210.2 120.8)">100</text>
<text x="212.8" y="120.8" transform="rotate(-90 212.8 120.8)">100</text>
<text x="215.3" y="120.8" transform="rotate(-90 215.3 120.8)">100</text>
<text x="36.1" y="129">GND</text>
<text x="53.9" y="129">GND</text>
<text x="126" y="129.3">13</text>
<text x="126" y="131.8">14</text>
<text x="130.5" y="130.2">ATN</text>
<text x="142.4" y="127.7">U2</text>
<text x="145.2" y="130.2">ATN</text>
<text x="151.9" y="131.8">7</text>
<text x="151.9" y="129.3">8</text>
<text x="198.8" y="126.1" transform="rotate(-90 198.8 126.1)">R10</text>
<text x="206.4" y="126.1" transform="rotate(-90 206.4 126.1)">R12</text>
<text x="209" y="126.1" transform="rotate(-90 209 126.1)">R14</text>
<text x="211.5" y="126.1" transform="rotate(-90 211.5 126.1)">R16</text>
<text x="214" y="126.1" transform="rotate(-90 214 126.1)">R18</text>
<text x="10.4" y="135.6">C</text>
<text x="126" y="134.4">12</text>
<text x="126" y="136.9">19</text>
<text x="130.5" y="135.3">SRQ</text>
<text x="130.5" y="132.7">EOI</text>
<text x="130.5" y="137.8">REN</text>
<text x="145" y="135.3">SRQ</text>
<text x="145.1" y="137.8">REN</text>
<text x="145.8" y="132.7">EOI</text>
<text x="151.9" y="136.9">2</text>
<text x="151.9" y="134.4">9</text>
<text x="267.8" y="135.6">C</text>
<text x="53" y="143.2">+5V</text>
<text x="126" y="142">15</text>
<text x="126" y="139.4">18</text>
<text x="130.5" y="142.9">DAV</text>
<text x="130.5" y="140.3">IFC</text>
<text x="145.1" y="142.9">DAV</text>
<text x="146" y="140.3">IFC</text>
<text x="151.9" y="139.4">3</text>
<text x="151.9" y="142">6</text>
<text x="126" y="147.1">16</text>
<text x="126" y="144.5">17</text>
<text x="130.5" y="148">NRFD</text>
<text x="130.5" y="145.4">NDAC</text>
<text x="143.8" y="145.4">NDAC</text>
<text x="144" y="148">NRFD</text>
<text x="151.9" y="144.5">4</text>
<text x="151.9" y="147.1">5</text>
<text x="37.5" y="154.6" transform="rotate(-90 37.5 154.6)">LED1</text>
<text x="64.2" y="154.6" transform="rotate(-90 64.2 154.6)">LED2</text>
<text x="126" y="152.1">11</text>
<text x="126.5" y="154.7">1</text>
<text x="130.5" y="155.6">TE</text>
<text x="130.5" y="153">DC</text>
<text x="159" y="154.2" transform="rotate(-90 159 154.2)">2</text>
<text x="161.5" y="154.2" transform="rotate(-90 161.5 154.2)">3</text>
<text x="164.1" y="154.2" transform="rotate(-90 164.1 154.2)">4</text>
<text x="166.6" y="154.2" transform="rotate(-90 166.6 154.2)">5</text>
<text x="169.2" y="154.2" transform="rotate(-90 169.2 154.2)">6</text>
<text x="171.7" y="154.2" transform="rotate(-90 171.7 154.2)">7</text>
<text x="174.2" y="154.2" transform="rotate(-90 174.2 154.2)">8</text>
<text x="176.8" y="154.2" transform="rotate(-90 176.8 154.2)">9</text>
<text x="42.6" y="156.4" transform="rotate(-90 42.6 156.4)">ACT_LED</text>
<text x="69.3" y="156.7" transform="rotate(-90 69.3 156.7)">PWR_LED</text>
<text x="126" y="159.8">10</text>
<text x="130.5" y="160.7">GND</text>
<text x="142.4" y="158.2">SN75161</text>
<text x="155.6" y="159.2" transform="rotate(-90 155.6 159.2)">RN4</text>
<text x="159" y="161.8" transform="rotate(-90 159 161.8)">1</text>
<text x="178.5" y="159" transform="rotate(-90 178.5 159)">6k8</text>
<text x="40.1" y="162.3" transform="rotate(-90 40.1 162.3)">1k</text>
<text x="42.1" y="162.9" transform="rotate(-90 42.1 162.9)">R21</text>
<text x="66.7" y="162.3" transform="rotate(-90 66.7 162.3)">1k</text>
<text x="68.8" y="162.9" transform="rotate(-90 68.8 162.9)">R20</text>
<text x="122.5" y="164.5">GND</text>
<text x="155.5" y="167.1">GND</text>
<text x="37.4" y="169.6">GND</text>
<text x="64.1" y="169.6">GND</text>
<text x="10.4" y="185.6">D</text>
<text x="267.8" y="185.6">D</text>
<text x="11.6" y="188">Mounting_Hole_PAD</text>
<text x="18.5" y="186.1">MK1</text>
<text x="30.6" y="188">Mounting_Hole_PAD</text>
<text x="37.5" y="186.1">MK2</text>
<text x="49.7" y="188">Mounting_Hole_PAD</text>
<text x="56.6" y="186.1">MK3</text>
<text x="68.7" y="188">Mounting_Hole_PAD</text>
<text x="75.6" y="186.1">MK4</text>
<text x="18.4" y="198.8">GND</text>
<text x="37.4" y="198.8">GND</text>
<text x="56.5" y="198.8">GND</text>
<text x="75.5" y="198.8">GND</text>
<text x="35" y="205.5">1</text>
<text x="85" y="205.5">2</text>
<text x="135" y="205.5">3</text>
<text x="185" y="205.5">4</text>
<text x="235" y="205.5">5</text>
</g>
</svg>
